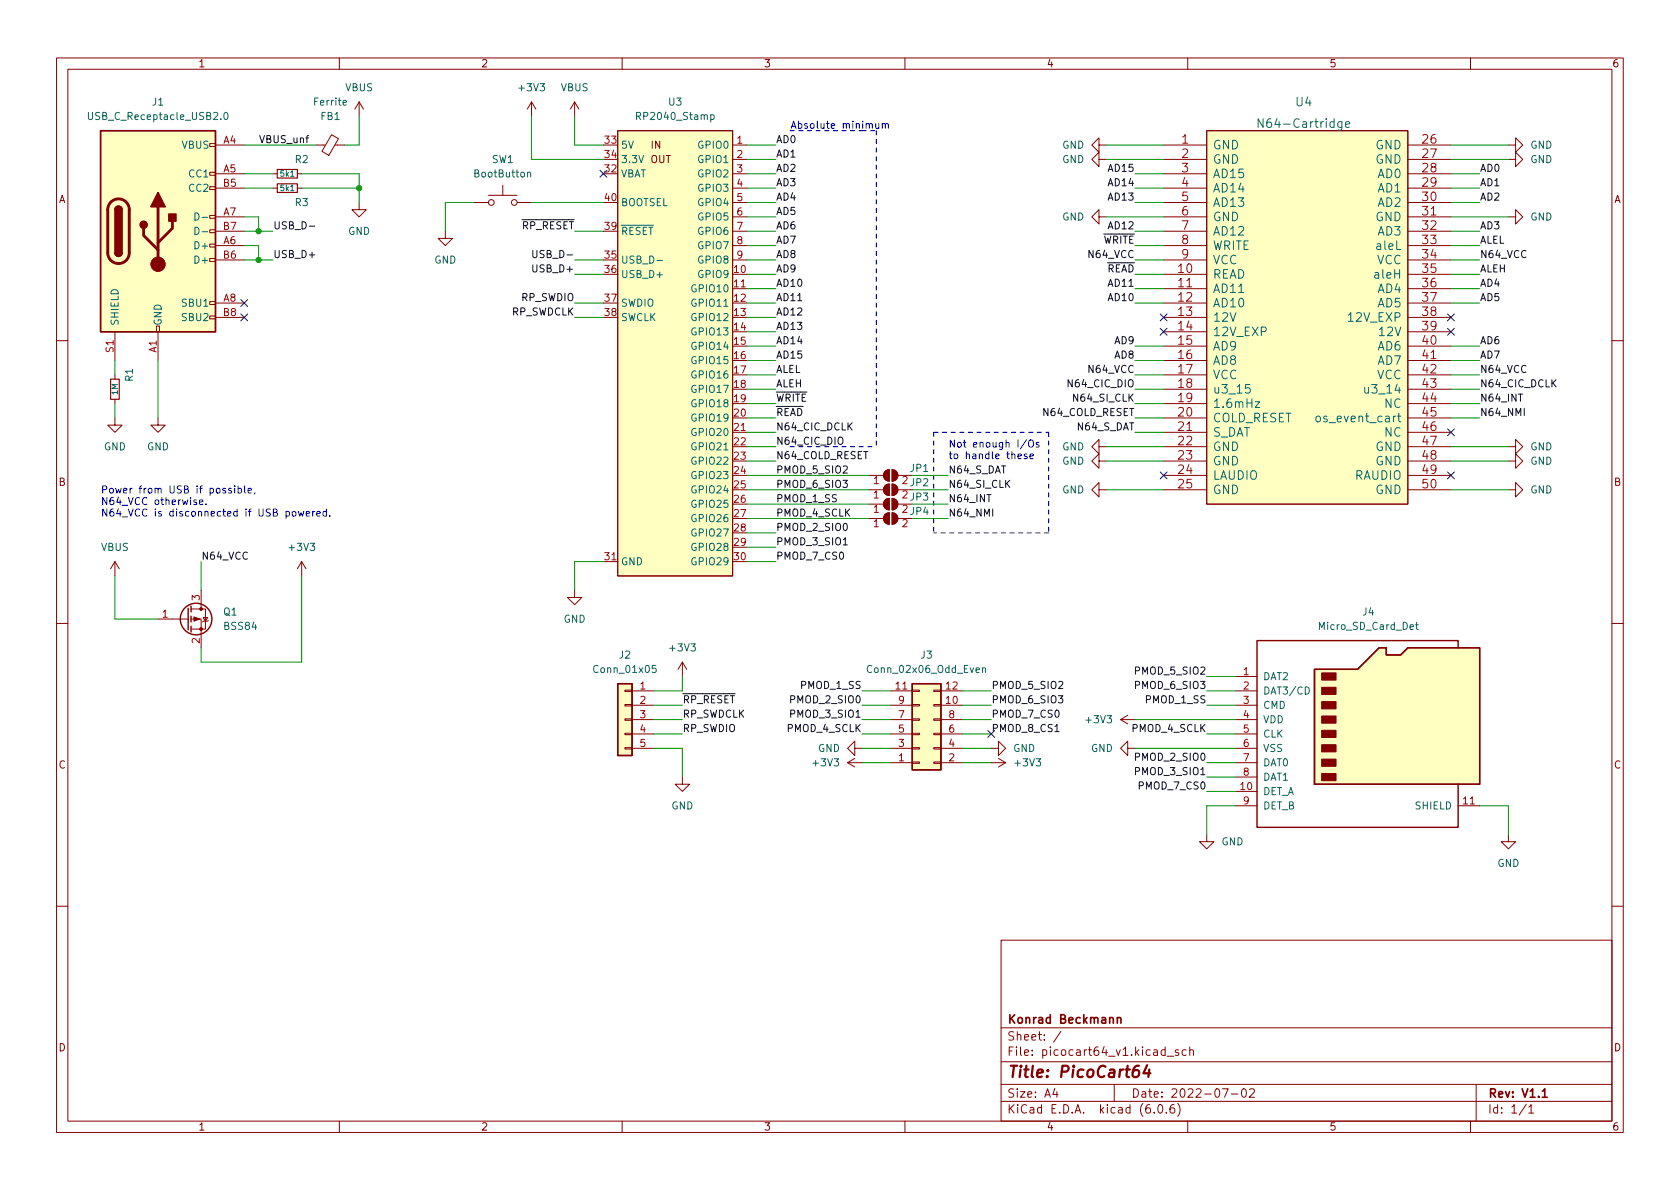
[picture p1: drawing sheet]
<svg xmlns="http://www.w3.org/2000/svg" width="297mm" height="210mm" viewBox="0 0 297 210" stroke-linecap="round" stroke-linejoin="round" font-family="sans-serif">
<g fill="none" stroke="#840000" stroke-width=".18">
<path d="M10 10.2h277v190.1h-277zM12 12.2h273v186.1h-273zM60 10.2v2M63.5 18l-.8 1.3M63.5 18v2.6M63.5 18l.8 1.3M94 18l-.8 1.3M94 18v2.6M94 18l.7 1.3M101.6 18l-.8 1.3M101.6 18v2.6M101.6 18l.8 1.3"/>
<path d="M110 10.2v2M160 10.2v2M210 10.2v2M260 10.2v2M37.1 38.1h1v.5h-1zM37.1 33h1v.5h-1zM37.1 30.5h1v.5h-1zM37.1 25.4h1v.5h-1zM38.1 25.6h5.1M38.1 30.7h5.1M38.1 33.3h5.1M38.1 38.3h5.1"/>
<path d="M48.3 30.7h.7M48.3 33.3h.7M52.6 30.7h.7M52.6 33.3h.7M55.9 25.6h1.6M58.6 23.8l1.2 .7-1.7 3-1.2-.7zM59.2 25.6h1.8M63.5 35.8v1.3h1.3l-1.3 1.2-1.3-1.2h1.3M83.8 35.8h2.6M86.4 34.5h5M88.9 32.8v1.7M91.4 35.8h2.6"/>
<path d="M109.2 23.1h20.3v78.7h-20.3zM129.5 25.6h2.6M129.5 28.2h2.6M129.5 30.7h2.6M129.5 33.3h2.6M129.5 35.8h2.6M129.5 38.3h2.6M194.3 28.2v-1.3l-1.3 1.3 1.3 1.3v-1.3h1.3M194.3 25.6v-1.2l-1.3 1.2 1.3 1.3v-1.3h1.3M194.3 38.3v-1.2l-1.3 1.2 1.3 1.3v-1.3h1.3M205.7 25.6h7.7M205.7 28.2h7.7"/>
<path d="M205.7 30.7h7.7M205.7 33.3h7.7M205.7 35.8h7.7M205.7 38.3h7.7M213.4 23.1h35.5v66h-35.5zM248.9 25.6h7.6M248.9 28.2h7.6M248.9 30.7h7.6M248.9 33.3h7.6M248.9 35.8h7.6M248.9 38.3h7.6M266.7 38.3h1.3v-1.2l1.2 1.2-1.2 1.3v-1.3"/>
<path d="M266.7 25.6h1.3v-1.2l1.2 1.2-1.2 1.3v-1.3M266.7 28.2h1.3v-1.3l1.2 1.3-1.2 1.3v-1.3M20.3 58.7v5M27.7 57.7h.5v1h-.5zM27.9 58.7v5M37.1 55.9h1v.5h-1zM37.1 53.3h1v.5h-1zM37.1 45.7h1v.5h-1zM37.1 43.2h1v.5h-1zM37.1 40.6h1v.5h-1zM38.1 40.9h5.1M38.1 43.4h5.1"/>
<path d="M38.1 46h5.1M38.1 53.6h5.1M38.1 56.1h5.1M78.7 40.9v1.3h1.3l-1.3 1.2-1.2-1.2h1.2M129.5 51h2.6M129.5 40.9h2.6M129.5 43.4h2.6M129.5 46h2.6M205.7 51h7.7M205.7 40.9h7.7M205.7 43.4h7.7M205.7 46h7.7"/>
<path d="M205.7 48.5h7.7M205.7 53.6h7.7M205.7 56.1h7.7M205.7 58.7h7.7M248.9 51h7.6M248.9 40.9h7.6M248.9 43.4h7.6M248.9 46h7.6M248.9 48.5h7.6M248.9 53.6h7.6M248.9 56.1h7.6M248.9 58.7h7.6"/>
<path d="M10 60.2h2M20.3 73.9v1.3h1.3l-1.3 1.2-1.3-1.2h1.3M20.3 66.3v.8M20.3 70.6v.8M27.9 73.9v1.3h1.3l-1.3 1.2-1.2-1.2h1.2M129.5 76.4h2.6M194.3 79v-1.3l-1.3 1.3 1.3 1.3v-1.3h1.3M205.7 76.4h7.7M205.7 61.2h7.7M205.7 63.7h7.7M205.7 66.3h7.7M205.7 68.8h7.7"/>
<path d="M205.7 71.4h7.7M205.7 73.9h7.7M205.7 79h7.7M248.9 76.4h7.6M248.9 61.2h7.6M248.9 63.7h7.6M248.9 66.3h7.6M248.9 68.8h7.6M248.9 71.4h7.6M248.9 73.9h7.6M248.9 79h7.6M266.7 79h1.3v-1.3l1.2 1.3-1.2 1.3v-1.3"/>
<path d="M285 60.2h2M20.3 99.3v2.5M20.3 99.3l-.7 1.3M20.3 99.3l.8 1.3M53.3 99.3l-.7 1.3M53.3 99.3v2.5M53.3 99.3l.8 1.3M106.7 99.3h2.5M153.7 84.1h2.5M153.7 91.7h2.5M153.7 86.6h2.5M153.7 89.1h2.5"/>
<path d="M156.5 83.4l.7-.3v2a1.02 1.02 0 0 1-.9-.6 1.02 1.02 0 0 1 .2-1.1zM156.5 91l.7-.3v2a1.02 1.02 0 0 1-.9-.6 1.02 1.02 0 0 1 .2-1.1zM156.5 85.9l.7-.3v2a1.02 1.02 0 0 1-.9-.6 1.02 1.02 0 0 1 .2-1.1zM156.5 88.4l.7-.3v2.1a1.02 1.02 0 0 1-.9-.7 1.02 1.02 0 0 1 .2-1.1zM157.7 83.1v2M157.7 85.6v2M157.7 88.1v2.1M157.7 90.7v2M157.7 83.1a1.02 1.02 0 0 1 1 1 1.02 1.02 0 0 1-1 1M157.7 90.7a1.02 1.02 0 0 1 1 1 1.02 1.02 0 0 1-1 1M157.7 85.6a1.02 1.02 0 0 1 1 1 1.02 1.02 0 0 1-1 1M157.7 88.1a1.02 1.02 0 0 1 1 1 1.02 1.02 0 0 1-1 1.1"/>
<path d="M158.7 84.1h2.6M158.7 91.7h2.6M158.7 86.6h2.6M158.7 89.1h2.6M194.3 86.6v-1.3l-1.3 1.3 1.3 1.3v-1.3h1.3M194.3 81.5v-1.2l-1.3 1.2 1.3 1.3v-1.3h1.3M205.7 84.1h7.7M205.7 86.6h7.7M205.7 81.5h7.7M248.9 84.1h7.6M248.9 86.6h7.6M248.9 81.5h7.6"/>
<path d="M266.7 86.6h1.3v-1.3l1.2 1.3-1.2 1.3v-1.3M266.7 81.5h1.3v-1.2l1.2 1.2-1.2 1.3v-1.3M10 110.2h2M27.9 109.5h5.4M33.8 109.5h1.8v5M33.8 107.7h2.5v3.5h-2.5M35.6 104.4v3.3M35.9 109.2h.8l-.4 .6zM36.8 109.7l-.1 .1h-.8l-.1 .2M101.6 104.4v1.3h1.3l-1.3 1.2-1.3-1.2h1.3M120.6 117.1l-.7 1.3M120.6 117.1v2.5"/>
<path d="M120.6 117.1l.8 1.3M218.4 119.6h3.8M285 110.2h2M110.5 132.2h1.3v.3h-1.3zM110.5 129.7h1.3v.2h-1.3zM110.5 127.1h1.3v.3h-1.3zM110.5 124.6h1.3v.2h-1.3zM110.5 122h1.3v.3h-1.3zM111.8 124.7h3.8M111.8 122.2h3.8M111.8 132.3h3.8M111.8 129.8h3.8"/>
<path d="M111.8 127.2h3.8M120.6 137.4v1.3h1.3l-1.3 1.2-1.2-1.2h1.2M149.9 134.9h2.5M149.9 134.9l1.2 .7M151.1 132.3v-1.2l-1.2 1.2 1.2 1.3v-1.3h1.3M151.1 134.1l-1.2 .8M157.5 134.9h3.8M157.5 124.7h3.8M157.5 122.2h3.8M157.5 132.3h3.8M157.5 129.8h3.8M157.5 127.2h3.8"/>
<path d="M161.3 122h1.3v.3h-1.3zM161.3 124.6h1.3v.2h-1.3zM161.3 127.1h1.3v.3h-1.3zM161.3 129.7h1.3v.2h-1.3zM161.3 132.2h1.3v.3h-1.3zM161.3 134.7h1.3v.3h-1.3zM165.1 122h1.3v.3h-1.3zM165.1 124.6h1.3v.2h-1.3zM165.1 127.1h1.3v.3h-1.3zM165.1 129.7h1.3v.2h-1.3zM165.1 132.2h1.3v.3h-1.3zM165.1 134.7h1.3v.3h-1.3z"/>
<path d="M166.4 134.9h3.8M166.4 124.7h3.8M166.4 122.2h3.8M166.4 132.3h3.8M166.4 129.8h3.8M166.4 127.2h3.8M175.3 132.3h1.2v-1.2l1.3 1.2-1.3 1.3v-1.3M175.3 134.9h2.5M176.5 134.1l1.3 .8M177.8 134.9l-1.3 .7M198.1 127.2h2.6M198.1 127.2l1.3 .8"/>
<path d="M199.4 132.3v-1.2l-1.3 1.2 1.3 1.3v-1.3h1.3M199.4 126.5l-1.3 .7M218.4 134.9h3.8M218.4 124.7h3.8M218.4 122.2h3.8M218.4 132.3h3.8M218.4 129.8h3.8M218.4 127.2h3.8M218.4 139.9h3.8M218.4 137.4h3.8M213.4 147.6v1.2h1.2l-1.2 1.3-1.3-1.3h1.3M218.4 142.5h3.8"/>
<path d="M257.8 142.5h3.8M266.7 147.6v1.2h1.3l-1.3 1.3-1.3-1.3h1.3M10 160.2h2M177 166.3h108v32h-108zM285 160.2h2M60 198.3v2M110 198.3v2M160 198.3v2M177 194.8h108M177 191.8h108M177 187.8h108M177 181.8h108"/>
<path d="M186.5 192.5l-.4 1h1M186.9 193v1M187.6 182.4l-1.3 1.9M197 191.8v3M204.1 196.7v.1M204.9 195.4l.2-.1a.81 .81 0 0 1 .6 .7 .81 .81 0 0 1-.3 .8h-.2a.81 .81 0 0 1-.6-.6 .81 .81 0 0 1 .3-.8zM206 185.7l-.4-.1-.3 .3v.4l.1 .3h.6M206 185.1v1.5M206.2 196.7v.1M206.4 186.8h1.1M207.6 195.3a.59 .59 0 0 0-.7 .7v.5l.1 .3h.4l.2-.1 .1-.5-.1-.2-.5-.1-.2 .3M208.2 195.1a1.72 1.72 0 0 1 0 2.3"/>
<path d="M208.4 185.7l-.4-.1-.2 .2 .1 .3 .5 .1v.4h-.6M209.7 185.7l-.4-.1-.3 .3v.4l.1 .3h.6M210 198.3v2M210.4 185.8l.2-.2 .3 .1 .1 .9M210.4 185.1v1.5M216.1 192.5h1l-.6 1.5M217.7 193.5h1.2M219.7 192.6l.2-.1a.81 .81 0 0 1 .5 .7 .81 .81 0 0 1-.3 .8h-.1a.81 .81 0 0 1-.6-.6 .81 .81 0 0 1 .3-.8zM220.9 192.7l.6-.2 .2 .2 .1 .3-.9 1h.9M260 198.3v2M261 191.8v6.5M269.9 195.3l-1.3 1.9"/>
<path d="M270.3 195.8l.4-.5v1.5M270.3 196.8h.9"/>
<circle cx="86.9" cy="35.8" r=".51"/>
<circle cx="90.9" cy="35.8" r=".51"/>
</g>
<path d="M197.6 179.9v1M197.6 180.1l.2-.2 .3 .1 .1 .9M272.7 193l.4-.5v1.5M272.7 194h.9" fill="none" stroke="#840000" stroke-width=".3"/>
<path d="M201.4 188.5a.91 .91 0 0 0-1.1 .8l-.1 .8 .2 .3a.66 .66 0 0 0 1-.3v-.5l-.1-.3a.66 .66 0 0 0-1 .3M202.8 188.4l-.6 1.4h1.2M203.2 189.1l-.2 1.4" fill="none" stroke="#840000" stroke-width=".4"/>
<g fill="#840000" stroke="#840000" stroke-width=".18">
<path d="M156.5 83.4l.7-.3v2a1.02 1.02 0 0 1-.9-.6 1.02 1.02 0 0 1 .2-1.1z"/>
<path d="M157.7 83.1a1.02 1.02 0 0 1 1 1 1.02 1.02 0 0 1-1 1z"/>
<path d="M156.5 91l.7-.3v2a1.02 1.02 0 0 1-.9-.6 1.02 1.02 0 0 1 .2-1.1z"/>
<path d="M157.7 90.7a1.02 1.02 0 0 1 1 1 1.02 1.02 0 0 1-1 1z"/>
<path d="M156.5 85.9l.7-.3v2a1.02 1.02 0 0 1-.9-.6 1.02 1.02 0 0 1 .2-1.1z"/>
<path d="M157.7 85.6a1.02 1.02 0 0 1 1 1 1.02 1.02 0 0 1-1 1z"/>
<path d="M156.5 88.4l.7-.3v2.1a1.02 1.02 0 0 1-.9-.7 1.02 1.02 0 0 1 .2-1.1z"/>
<path d="M157.7 88.1a1.02 1.02 0 0 1 1 1 1.02 1.02 0 0 1-1 1.1z"/>
<path d="M233.7 136.8h2.5v1.2h-2.5z"/>
<path d="M233.7 134.2h2.5v1.3h-2.5z"/>
<path d="M233.7 131.7h2.5v1.3h-2.5z"/>
<path d="M233.7 129.2h2.5v1.2h-2.5z"/>
<path d="M233.7 126.6h2.5v1.3h-2.5z"/>
<path d="M233.7 124.1h2.5v1.2h-2.5z"/>
<path d="M233.7 121.5h2.5v1.3h-2.5z"/>
<path d="M233.7 119h2.5v1.3h-2.5z"/>
<path d="M34.3 109.1l1 .4-1 .3z"/>
<circle cx="27.9" cy="46.7" r="1.27"/>
<circle cx="35.6" cy="111.2" r=".25"/>
<circle cx="35.6" cy="107.7" r=".25"/>
</g>
<g fill="#ffffc2" stroke="#ffffc2" stroke-width=".18">
<path d="M109.2 23.1h20.3v78.7h-20.3z"/>
<path d="M161.3 120.9h5.1v15.2h-5.1z"/>
<path d="M213.4 23.1h35.5v66h-35.5z"/>
<path d="M109.2 120.9h2.6v12.7h-2.6z"/>
<path d="M17.8 23.1h20.3v35.6h-20.3z"/>
<path d="M232.4 118.4h7.6l3.8-3.9h1.3v1.3h2.5l1.3-1.3h12.7v24.2h-29.2z"/>
</g>
<g fill="none" stroke="#006464" stroke-width=".18">
<path d="M15.6 19.9v1l.3 .2h.2l.3-.2v-1M39.7 20l.2-.1a.68 .68 0 0 1 .4 .6 .68 .68 0 0 1-.4 .6l-.2-.1-.1-.3zM34.5 37.7a.64 .64 0 0 1 .7 .6 .64 .64 0 0 1-.7 .6zM35.7 38.4h1M93.3 30.6l.2-.1h.3v.8M125.7 20.4l.3-.1 .3 .2-.1 .6h-.5M223.3 21v1.5l-.9-1.5v1.5M237.9 22l.7-.1v-.3l-.5-.1-.2 .2 .1 .8h.6M34.5 40.2a.64 .64 0 0 1 .7 .6 .64 .64 0 0 1-.7 .7zM35.7 41h1M116.2 46.1h.9M221 68h-.7l-.1 .7 .2-.1h.5l.2 .3-.1 .5-.2 .1-.6-.1"/>
<path d="M221.9 71h.8l-.8 1.1h.8M232.7 73.7l.3-.1 .4 .1 .1 .6-.2 .2-.3 .1-.3-.1zM247.1 73.6h.6M247.3 73.1v1.3l.4 .2M116 117.7h-.6l-.1 .6 .2-.2 .4 .1 .1 .2v.4l-.2 .1-.5-.1M173.7 118.2l.2-.1h.3l.1 .8M173.7 118.1v.8M250.3 110.5h.5M250.5 110v1.1l.3 .2M230.8 121.5a.64 .64 0 0 1 .7 .6 .64 .64 0 0 1-.7 .6z"/>
</g>
<g fill="none" stroke="#840000" stroke-width=".25">
<path d="M17.8 23.1h20.3v35.6h-20.3zM20.3 37.1a.64 .64 0 0 1 .7-.7 .64 .64 0 0 1 .6 .7M20.3 44.7a.64 .64 0 0 0 .7 .6 .64 .64 0 0 0 .6-.6M33.3 107.6v3.8M33.8 107.2v1M33.8 109v1M33.8 110.7v1.1M232.4 118.4h7.6l3.8-3.9h1.3v1.3h2.5l1.3-1.3h12.7v24.2h-29.2zM257.8 114.5v-1.2h-35.6v33h35.6v-7.6M109.2 120.9h2.6v12.7h-2.6zM161.3 120.9h5.1v15.2h-5.1z"/>
<circle cx="34.7" cy="109.5" r="2.79"/>
</g>
<path d="M49 32.5h3.6v1.5h-3.6zM49 30h3.6v1.5h-3.6zM19.6 67.1h1.5v3.5h-1.5z" fill="none" stroke="#840000" stroke-width=".2"/>
<path d="M19.6 35.7a1.91 1.91 0 0 1 2.1-.4 1.91 1.91 0 0 1 1.2 1.8v7.6a1.91 1.91 0 0 1-1.9 1.9 1.91 1.91 0 0 1-2-1.9l.1-7.8 .1-.6zM27.9 36.6v10.1M30.5 39.1v1.3l-2.6 2.5M25.4 40.4v1.3l2.5 2.5" fill="none" stroke="#840000" stroke-width=".51"/>
<g fill="#840000" stroke="#840000" stroke-width=".25">
<path d="M20.3 44.7h1.3a.64 .64 0 0 1-.6 .6 .64 .64 0 0 1-.7-.6z"/>
<path d="M20.3 37.1h1.3v7.6h-1.3z"/>
<path d="M20.5 36.6a.64 .64 0 0 1 .7-.1 .64 .64 0 0 1 .4 .6h-1.3z"/>
<path d="M27.9 34l1.3 2.6h-2.5z"/>
<path d="M29.8 37.8h1.3v1.3h-1.3z"/>
<circle cx="25.4" cy="39.7" r=".63"/>
</g>
<path d="M54.7 40h1M94.2 44.3v1l.2 .3h.3l.2-.3v-1M149.1 96.4h.7M186.5 129.4h.8" fill="none" stroke="#0f0f0f" stroke-width=".18"/>
<g fill="none" stroke="#0000c2" stroke-width=".18">
<path d="M154.8 21.9l.1 .7 .3 .1 .2-.1M155.4 21.9v.8M156 22l.2-.1h.3v.8M156 21.9v.8M156.5 22l.2-.1h.3l.1 .8M181.5 77.7l-1.1 1.7M182 77.9l.2-.1a.43 .43 0 0 1 .5 .4v.5a.42 .42 0 0 1-.4 .4 .42 .42 0 0 1-.4-.4v-.5zM183.7 78.3l-.3-.1-.2 .2 .1 .2 .4 .1v.3h-.5M34.7 88.4h-.3l-.2 .2 .1 .2 .4 .1v.3h-.5M35.3 88.8l.6-.1-.1-.3h-.3l-.2 .2v.6h.5M36.4 89.1v.1M40.9 86.4l-.3-.1-.2 .2 .1 .2 .4 .1v.3h-.5"/>
<path d="M41.5 85.9v.1M41.5 86.3v.9M42.1 86.4l.4-.1 .2 .3-.1 .5h-.5M42.1 85.9v1.3M43.3 85.9v1.1l.1 .2M43.9 86.8l.6-.2-.1-.2-.4-.1-.1 .2v.6h.5M45.1 87.1l-.2 .3M51.8 90.5l.3-.1 .2 .3v.3l-.2 .3-.3-.1-.1-.2zM52.8 90.4l.2 .9 .2-.6 .3 .6 .2-.9M54.1 90.9l.6-.2v-.2l-.4-.1-.2 .2 .1 .6h.5M55.3 90.4v.9M55.7 90.4l-.4 .3"/>
<path d="M56 90.9l.6-.2v-.2l-.4-.1-.2 .2 .1 .6h.5M57.7 90.5l-.4-.1-.2 .3 .1 .5h.5M57.7 90v1.3M58.3 91.2v.1M180 80.7l.6-.1-.1-.3h-.3l-.2 .2 .1 .6h.4M181.6 80.3h-.3l-.2 .2v.1l.5 .2v.3h-.5M182.1 80.7l.6-.1v-.3h-.4l-.2 .2 .1 .6h.5"/>
</g>
<path d="M139.7 23.1h12.7M152.4 23.1h2.5M154.9 23.1v55.9M139.7 79h15.2M165.1 76.4v17.8M165.1 76.4h20.3M185.4 76.4v17.8M185.4 94.2h-20.3" fill="none" stroke="#0000c2" stroke-width=".18" stroke-dasharray=".8 .8"/>
<g fill="none" stroke="#009600" stroke-width=".18">
<path d="M43.2 38.3h2.5v2.6M43.2 33.3h5.1M43.2 25.6h12.7M43.2 30.7h5.1M53.3 33.3h10.2M53.3 30.7h10.2v5.1M63.5 20.6v5h-2.5M83.8 35.8h-5.1v5.1M94 35.8h12.7M94 20.6v7.6h12.7M101.6 20.6v5h5.1M132.1 38.3h5.1"/>
<path d="M132.1 33.3h5.1M132.1 35.8h5.1M132.1 25.6h5.1M132.1 28.2h5.1M132.1 30.7h5.1M195.6 38.3h10.1M195.6 25.6h10.1M195.6 28.2h10.1M200.7 33.3h5M200.7 35.8h5M200.7 30.7h5M256.5 38.3h10.2"/>
<path d="M256.5 33.3h5.1M256.5 35.8h5.1M256.5 25.6h10.2M256.5 28.2h10.2M256.5 30.7h5.1M43.2 40.9h5.1M43.2 46h5.1M43.2 43.4h2.5v2.6M101.6 40.9h5.1M101.6 46h5.1M101.6 48.5h5.1M101.6 53.6h5.1"/>
<path d="M101.6 56.1h5.1M132.1 40.9h5.1M132.1 46h5.1M132.1 48.5h5.1M132.1 51h5.1M132.1 53.6h5.1M132.1 43.4h5.1M132.1 56.1h5.1M132.1 58.7h5.1M200.7 40.9h5M200.7 46h5M200.7 48.5h5"/>
<path d="M200.7 51h5M200.7 53.6h5M200.7 43.4h5M256.5 40.9h5.1M256.5 46h5.1M256.5 48.5h5.1M256.5 51h5.1M256.5 53.6h5.1M256.5 43.4h5.1M20.3 63.7v2.6M20.3 71.4v2.5M27.9 63.7v10.2"/>
<path d="M132.1 68.8h5.1M132.1 61.2h5.1M132.1 66.3h5.1M132.1 63.7h5.1M132.1 73.9h5.1M132.1 71.4h5.1M132.1 76.4h5.1M132.1 79h5.1M195.6 79h10.1M200.7 68.8h5M200.7 61.2h5M200.7 66.3h5"/>
<path d="M200.7 63.7h5M200.7 73.9h5M200.7 71.4h5M200.7 76.4h5M256.5 68.8h5.1M256.5 61.2h5.1M256.5 66.3h5.1M256.5 63.7h5.1M256.5 73.9h5.1M256.5 71.4h5.1M256.5 79h10.2M35.6 99.3v5.1"/>
<path d="M106.7 99.3h-5.1v5.1M132.1 89.1h21.6M132.1 86.6h21.6M132.1 81.5h5.1M132.1 84.1h21.6M132.1 94.2h5.1M132.1 96.8h5.1M132.1 99.3h5.1M132.1 91.7h21.6M161.3 89.1h6.3M161.3 86.6h6.3M161.3 84.1h6.3"/>
<path d="M161.3 91.7h6.3M195.6 86.6h10.1M195.6 81.5h10.1M256.5 86.6h10.2M256.5 81.5h10.2M20.3 101.8v7.7h7.6M53.3 101.8v15.3h-17.7v-2.6M120.6 119.6v2.6h-5M213.4 119.6h5M115.6 124.7h5M115.6 127.2h5M115.6 129.8h5"/>
<path d="M115.6 132.3h5v5.1M152.4 124.7h5.1M152.4 127.2h5.1M152.4 129.8h5.1M152.4 134.9h5.1M152.4 122.2h5.1M152.4 132.3h5.1M170.2 124.7h5.1M170.2 127.2h5.1M170.2 129.8h5.1M170.2 134.9h5.1M170.2 122.2h5.1"/>
<path d="M170.2 132.3h5.1M200.7 127.2h17.7M200.7 132.3h17.7M213.4 124.7h5M213.4 129.8h5M213.4 134.9h5M213.4 122.2h5M213.4 137.4h5M213.4 139.9h5M218.4 142.5h-5v5.1M261.6 142.5h5.1v5.1"/>
</g>
<g fill="none" stroke="#000084" stroke-width=".18">
<path d="M106.1 30.1l1.2 1.2M107.3 30.1l-1.2 1.2M42.6 53l1.2 1.2M42.6 55.5l1.2 1.2M43.8 53l-1.2 1.2M43.8 55.5l-1.2 1.2M205.1 55.5l1.2 1.2M205.1 58.1l1.2 1.2M206.3 55.5l-1.2 1.2M206.3 58.1l-1.2 1.2M255.9 58.1l1.2 1.2M255.9 55.5l1.2 1.2"/>
<path d="M257.1 58.1l-1.2 1.2M257.1 55.5l-1.2 1.2M255.9 75.8l1.2 1.3M257.1 75.8l-1.2 1.3M205.1 83.5l1.2 1.2M206.3 83.5l-1.2 1.2M255.9 83.5l1.2 1.2M257.1 83.5l-1.2 1.2M174.7 129.2l1.2 1.2M175.9 129.2l-1.2 1.2"/>
</g>
<g fill="#009600" stroke="#009600" stroke-width=".18">
<circle cx="63.5" cy="33.3" r=".46"/>
<circle cx="45.7" cy="46" r=".46"/>
<circle cx="45.7" cy="40.9" r=".46"/>
</g>
<text font-size="2.8" fill="#840000" x="178" y="190.6">Title: PicoCart64</text>
<g font-size="2.1" fill="#006464">
<text x="223.5" y="22.6">N64-Cartridge</text>
<text x="229.1" y="18.8">U4</text>
<text x="214.4" y="26.4">GND</text>
<text x="214.4" y="29">GND</text>
<text x="243.2" y="26.4">GND</text>
<text x="243.2" y="29">GND</text>
<text x="214.4" y="31.5">AD15</text>
<text x="214.4" y="34">AD14</text>
<text x="243.7" y="31.5">AD0</text>
<text x="243.7" y="34">AD1</text>
<text x="214.4" y="36.6">AD13</text>
<text x="214.4" y="39.1">GND</text>
<text x="214.4" y="41.7">AD12</text>
<text x="243.2" y="39.1">GND</text>
<text x="243.7" y="36.6">AD2</text>
<text x="243.7" y="41.7">AD3</text>
<text x="214.4" y="44.2">WRITE</text>
<text x="214.4" y="46.7">VCC</text>
<text x="243.4" y="46.7">VCC</text>
<text x="243.7" y="44.2">aleL</text>
<text x="214.4" y="49.3">READ</text>
<text x="214.4" y="51.8">AD11</text>
<text x="243.4" y="49.3">aleH</text>
<text x="243.7" y="51.8">AD4</text>
<text x="214.4" y="54.4">AD10</text>
<text x="214.4" y="56.9">12V</text>
<text x="214.4" y="59.4">12V_EXP</text>
<text x="238.7" y="56.9">12V_EXP</text>
<text x="243.7" y="54.4">AD5</text>
<text x="244.1" y="59.4">12V</text>
<text x="214.4" y="62">AD9</text>
<text x="214.4" y="64.5">AD8</text>
<text x="243.7" y="62">AD6</text>
<text x="243.7" y="64.5">AD7</text>
<text x="214.4" y="67.1">VCC</text>
<text x="214.4" y="69.6">u3_15</text>
<text x="241.9" y="69.6">u3_14</text>
<text x="243.4" y="67.1">VCC</text>
<text x="214.4" y="72.1">1.6mHz</text>
<text x="214.4" y="74.7">COLD_RESET</text>
<text x="214.4" y="77.2">S_DAT</text>
<text x="233.6" y="74.7">os_event_cart</text>
<text x="244.8" y="72.1">NC</text>
<text x="244.8" y="77.2">NC</text>
<text x="214.4" y="79.8">GND</text>
<text x="214.4" y="82.3">GND</text>
<text x="243.2" y="79.8">GND</text>
<text x="243.2" y="82.3">GND</text>
<text x="214.4" y="84.8">LAUDIO</text>
<text x="214.4" y="87.4">GND</text>
<text x="239.5" y="84.8">RAUDIO</text>
<text x="243.2" y="87.4">GND</text>
</g>
<g font-size="2.1" fill="#a90000">
<text x="209" y="25.4">1</text>
<text x="209" y="27.9">2</text>
<text x="251.5" y="25.4">26</text>
<text x="251.5" y="27.9">27</text>
<text x="209" y="30.5">3</text>
<text x="209" y="33">4</text>
<text x="209" y="35.6">5</text>
<text x="251.5" y="30.5">28</text>
<text x="251.5" y="33">29</text>
<text x="251.5" y="35.6">30</text>
<text x="209" y="38.1">6</text>
<text x="209" y="40.6">7</text>
<text x="251.5" y="38.1">31</text>
<text x="251.5" y="40.6">32</text>
<text x="209" y="43.2">8</text>
<text x="209" y="45.7">9</text>
<text x="251.5" y="43.2">33</text>
<text x="251.5" y="45.7">34</text>
<text x="208.4" y="48.3">10</text>
<text x="208.4" y="50.8">11</text>
<text x="208.4" y="53.3">12</text>
<text x="251.5" y="48.3">35</text>
<text x="251.5" y="50.8">36</text>
<text x="251.5" y="53.3">37</text>
<text x="208.4" y="55.9">13</text>
<text x="208.4" y="58.4">14</text>
<text x="251.5" y="55.9">38</text>
<text x="251.5" y="58.4">39</text>
<text x="208.4" y="61">15</text>
<text x="208.4" y="63.5">16</text>
<text x="251.5" y="61">40</text>
<text x="251.5" y="63.5">41</text>
<text x="208.4" y="66">17</text>
<text x="208.4" y="68.6">18</text>
<text x="208.4" y="71.1">19</text>
<text x="251.5" y="66">42</text>
<text x="251.5" y="68.6">43</text>
<text x="251.5" y="71.1">44</text>
<text x="208.4" y="73.7">20</text>
<text x="208.4" y="76.2">21</text>
<text x="251.5" y="73.7">45</text>
<text x="251.5" y="76.2">46</text>
<text x="208.4" y="78.7">22</text>
<text x="208.4" y="81.3">23</text>
<text x="208.4" y="83.8">24</text>
<text x="251.5" y="78.7">47</text>
<text x="251.5" y="81.3">48</text>
<text x="251.5" y="83.8">49</text>
<text x="208.4" y="86.4">25</text>
<text x="251.5" y="86.4">50</text>
</g>
<g font-size="2.1" fill="#840000">
<text x="178" y="184">Sheet: /</text>
<text x="178" y="181">Konrad Beckmann</text>
<text x="178" y="186.7">File: picocart64_v1.kicad_sch</text>
<text x="178" y="196.9">KiCad E.D.A. kicad (6.0.6)</text>
<text x="178" y="194.1">Size: A4</text>
<text x="200" y="194.1">Date: 2022-07-02</text>
<text x="263" y="194.1">Rev: V1.1</text>
<text x="263" y="196.9">Id: 1/1</text>
</g>
<g font-size="1.8" fill="#840000">
<text x="35" y="11.9">1</text>
<text x="85" y="11.9">2</text>
<text x="135" y="11.9">3</text>
<text x="185" y="11.9">4</text>
<text x="235" y="11.9">5</text>
<text x="285" y="11.9">6</text>
<text x="115" y="28.8">OUT</text>
<text x="115.1" y="26.3">IN</text>
<text x="10.3" y="35.9">A</text>
<text x="285.3" y="35.9">A</text>
<text x="10.3" y="85.9">B</text>
<text x="285.3" y="85.9">B</text>
<text x="10.3" y="135.9">C</text>
<text x="285.3" y="135.9">C</text>
<text x="10.3" y="185.9">D</text>
<text x="285.3" y="185.9">D</text>
<text x="35" y="199.9">1</text>
<text x="85" y="199.9">2</text>
<text x="135" y="199.9">3</text>
<text x="185" y="199.9">4</text>
<text x="235" y="199.9">5</text>
<text x="285" y="199.9">6</text>
</g>
<g font-size="1.8" fill="#006464">
<text x="61" y="16.1">VBUS</text>
<text x="91.9" y="16.1">+3V3</text>
<text x="99.1" y="16.1">VBUS</text>
<text x="16.2" y="21.2">USB_C_Receptacle_USB2.0</text>
<text x="27" y="18.7">J1</text>
<text x="55.7" y="18.7">Ferrite</text>
<text x="56.7" y="21.2">FB1</text>
<text x="113" y="21.2">RP2040_Stamp</text>
<text x="118.2" y="18.7">U3</text>
<text x="32.2" y="26.3">VBUS</text>
<text x="52.2" y="28.8">R2</text>
<text x="87" y="28.8">SW1</text>
<text x="109.7" y="26.3">5V</text>
<text x="109.7" y="28.8">3.3V</text>
<text x="123.6" y="26.3">GPIO0</text>
<text x="123.6" y="28.8">GPIO1</text>
<text x="187.8" y="28.8">GND</text>
<text x="187.8" y="26.3">GND</text>
<text x="270.6" y="26.3">GND</text>
<text x="270.6" y="28.8">GND</text>
<text x="33.5" y="31.4">CC1</text>
<text x="33.5" y="33.9">CC2</text>
<text x="84" y="31.4">BootButton</text>
<text x="109.7" y="31.4">VBAT</text>
<text x="123.6" y="31.4">GPIO2</text>
<text x="123.6" y="33.9">GPIO3</text>
<text x="52.2" y="36.4">R3</text>
<text x="61.5" y="41.5">GND</text>
<text x="109.7" y="41.5">~{RESET}</text>
<text x="109.7" y="36.4">BOOTSEL</text>
<text x="123.6" y="36.4">GPIO4</text>
<text x="123.6" y="39">GPIO5</text>
<text x="123.6" y="41.5">GPIO6</text>
<text x="187.8" y="39">GND</text>
<text x="270.6" y="39">GND</text>
<text x="34.8" y="44.1">D+</text>
<text x="34.8" y="46.6">D+</text>
<text x="76.8" y="46.6">GND</text>
<text x="109.7" y="46.6">USB_D-</text>
<text x="123.6" y="44.1">GPIO7</text>
<text x="123.6" y="46.6">GPIO8</text>
<text x="109.7" y="49.1">USB_D+</text>
<text x="122.6" y="51.7">GPIO10</text>
<text x="123.6" y="49.1">GPIO9</text>
<text x="21" y="57.7" transform="rotate(-90 21 57.7)">SHIELD</text>
<text x="28.6" y="57.7" transform="rotate(-90 28.6 57.7)">GND</text>
<text x="32.4" y="54.2">SBU1</text>
<text x="32.4" y="56.8">SBU2</text>
<text x="109.7" y="54.2">SWDIO</text>
<text x="109.7" y="56.8">SWCLK</text>
<text x="122.6" y="54.2">GPIO11</text>
<text x="122.6" y="56.8">GPIO12</text>
<text x="122.6" y="59.3">GPIO13</text>
<text x="122.6" y="61.8">GPIO14</text>
<text x="122.6" y="64.4">GPIO15</text>
<text x="23.5" y="67.4" transform="rotate(-90 23.5 67.4)">R1</text>
<text x="122.6" y="66.9">GPIO16</text>
<text x="122.6" y="69.5">GPIO17</text>
<text x="122.6" y="72">GPIO18</text>
<text x="122.6" y="74.5">GPIO19</text>
<text x="122.6" y="77.1">GPIO20</text>
<text x="18.4" y="79.6">GND</text>
<text x="26" y="79.6">GND</text>
<text x="122.6" y="79.6">GPIO21</text>
<text x="122.6" y="82.2">GPIO22</text>
<text x="161" y="83.4">JP1</text>
<text x="187.8" y="79.6">GND</text>
<text x="187.8" y="82.2">GND</text>
<text x="270.6" y="79.6">GND</text>
<text x="270.6" y="82.2">GND</text>
<text x="122.6" y="84.7">GPIO23</text>
<text x="122.6" y="87.2">GPIO24</text>
<text x="122.6" y="89.8">GPIO25</text>
<text x="159.5" y="85.6">2 JP2</text>
<text x="159.5" y="88.1">2 JP3</text>
<text x="187.8" y="87.2">GND</text>
<text x="270.6" y="87.2">GND</text>
<text x="122.6" y="92.3">GPIO26</text>
<text x="122.6" y="94.9">GPIO27</text>
<text x="17.9" y="97.4">VBUS</text>
<text x="51.3" y="97.4">+3V3</text>
<text x="109.7" y="99.9">GND</text>
<text x="122.6" y="97.4">GPIO28</text>
<text x="122.6" y="99.9">GPIO29</text>
<text x="39.5" y="108.8">Q1</text>
<text x="39.7" y="111.4">BSS84</text>
<text x="99.6" y="110.1">GND</text>
<text x="233.4" y="111.4">Micro_SD_Card_Det</text>
<text x="241" y="108.8">J4</text>
<text x="105.3" y="119">Conn_01x05</text>
<text x="109.5" y="116.5">J2</text>
<text x="118.6" y="115.2">+3V3</text>
<text x="153.8" y="119">Conn_02x06_Odd_Even</text>
<text x="162.8" y="116.5">J3</text>
<text x="223.3" y="120.3">DAT2</text>
<text x="223.3" y="122.8">DAT3/CD</text>
<text x="223.3" y="125.3">CMD</text>
<text x="192.1" y="127.9">+3V3</text>
<text x="223.3" y="127.9">VDD</text>
<text x="223.3" y="130.4">CLK</text>
<text x="143.9" y="135.5">+3V3</text>
<text x="144.6" y="133">GND</text>
<text x="179.1" y="133">GND</text>
<text x="179.6" y="135.5">+3V3</text>
<text x="192.9" y="133">GND</text>
<text x="223.3" y="133">VSS</text>
<text x="223.3" y="135.5">DAT0</text>
<text x="118.7" y="143.1">GND</text>
<text x="223.3" y="140.6">DET_A</text>
<text x="223.3" y="138">DAT1</text>
<text x="223.3" y="143.1">DET_B</text>
<text x="250.3" y="143.1">SHIELD</text>
<text x="215.9" y="149.5">GND</text>
<text x="264.7" y="153.3">GND</text>
</g>
<g font-size="1.8" fill="#0000c2">
<text x="139.7" y="22.8">Absolute minimum</text>
<text x="167.6" y="79.1">Not enough I/Os</text>
<text x="167.6" y="81.2">to handle these</text>
<text x="17.8" y="87.2">Power from USB if possible,</text>
<text x="17.8" y="89.3">N64_VCC otherwise.</text>
<text x="17.8" y="91.3">N64_VCC is disconnected if USB powered.</text>
</g>
<g font-size="1.8" fill="#a90000">
<text x="39.5" y="25.4">A4</text>
<text x="107" y="25.4">33</text>
<text x="107" y="27.9">34</text>
<text x="130.3" y="25.4">1</text>
<text x="130.3" y="27.9">2</text>
<text x="39.5" y="30.5">A5</text>
<text x="39.5" y="33">B5</text>
<text x="107" y="30.5">32</text>
<text x="107" y="35.6">40</text>
<text x="130.3" y="30.5">3</text>
<text x="130.3" y="33">4</text>
<text x="130.3" y="35.6">5</text>
<text x="39.5" y="38.1">A7</text>
<text x="39.5" y="40.6">B7</text>
<text x="107" y="40.6">39</text>
<text x="130.3" y="38.1">6</text>
<text x="130.3" y="40.6">7</text>
<text x="39.5" y="43.2">A6</text>
<text x="39.5" y="45.7">B6</text>
<text x="107" y="45.7">35</text>
<text x="130.3" y="43.2">8</text>
<text x="130.3" y="45.7">9</text>
<text x="39.5" y="53.3">A8</text>
<text x="107" y="48.3">36</text>
<text x="107" y="53.3">37</text>
<text x="129.8" y="48.3">10</text>
<text x="129.8" y="50.8">11</text>
<text x="129.8" y="53.3">12</text>
<text x="39.5" y="55.9">B8</text>
<text x="107" y="55.9">38</text>
<text x="129.8" y="55.9">13</text>
<text x="129.8" y="58.4">14</text>
<text x="20.1" y="62.3" transform="rotate(-90 20.1 62.3)">S1</text>
<text x="27.7" y="62.3" transform="rotate(-90 27.7 62.3)">A1</text>
<text x="129.8" y="61">15</text>
<text x="129.8" y="63.5">16</text>
<text x="129.8" y="66">17</text>
<text x="129.8" y="68.6">18</text>
<text x="129.8" y="71.1">19</text>
<text x="129.8" y="73.7">20</text>
<text x="129.8" y="76.2">21</text>
<text x="129.8" y="78.7">22</text>
<text x="129.8" y="81.3">23</text>
<text x="129.8" y="83.8">24</text>
<text x="129.8" y="86.4">25</text>
<text x="129.8" y="88.9">26</text>
<text x="154.4" y="85.6">1</text>
<text x="154.4" y="88.1">1</text>
<text x="129.8" y="91.4">27</text>
<text x="129.8" y="94">28</text>
<text x="154.4" y="93.2">1</text>
<text x="154.4" y="90.7">1</text>
<text x="159.5" y="93.2">2</text>
<text x="159.5" y="90.7">2 JP4</text>
<text x="107" y="99.1">31</text>
<text x="129.8" y="96.5">29</text>
<text x="129.8" y="99.1">30</text>
<text x="35.3" y="106.2" transform="rotate(-90 35.3 106.2)">3</text>
<text x="28.7" y="109.2">1</text>
<text x="35.3" y="113.8" transform="rotate(-90 35.3 113.8)">2</text>
<text x="219.9" y="119.4">1</text>
<text x="113.2" y="121.9">1</text>
<text x="113.2" y="124.5">2</text>
<text x="158.4" y="121.9">11</text>
<text x="158.9" y="124.5">9</text>
<text x="167.3" y="124.5">10</text>
<text x="167.3" y="121.9">12</text>
<text x="219.9" y="121.9">2</text>
<text x="219.9" y="124.5">3</text>
<text x="113.2" y="127">3</text>
<text x="113.2" y="129.5">4</text>
<text x="158.9" y="129.5">5</text>
<text x="158.9" y="127">7</text>
<text x="167.8" y="129.5">6</text>
<text x="167.8" y="127">8</text>
<text x="219.9" y="127">4</text>
<text x="219.9" y="129.5">5</text>
<text x="113.2" y="132.1">5</text>
<text x="158.9" y="134.6">1</text>
<text x="158.9" y="132.1">3</text>
<text x="167.8" y="134.6">2</text>
<text x="167.8" y="132.1">4</text>
<text x="219.9" y="132.1">6</text>
<text x="219.9" y="134.6">7</text>
<text x="219.9" y="137.2">8</text>
<text x="219.4" y="139.7">10</text>
<text x="219.9" y="142.2">9</text>
<text x="258.7" y="142.2">11</text>
</g>
<g font-size="1.8" fill="#0f0f0f">
<text x="45.7" y="25.3">VBUS_unf</text>
<text x="137.2" y="27.8">AD1</text>
<text x="137.2" y="25.3">AD0</text>
<text x="137.2" y="30.4">AD2</text>
<text x="137.2" y="32.9">AD3</text>
<text x="137.2" y="35.5">AD4</text>
<text x="196.1" y="30.4">AD15</text>
<text x="196.1" y="32.9">AD14</text>
<text x="196.1" y="35.5">AD13</text>
<text x="261.6" y="30.4">AD0</text>
<text x="261.6" y="32.9">AD1</text>
<text x="261.6" y="35.5">AD2</text>
<text x="48.3" y="40.5">USB_D-</text>
<text x="90.9" y="40.5">~{RP_RESET}</text>
<text x="137.2" y="38">AD5</text>
<text x="137.2" y="40.5">AD6</text>
<text x="196.1" y="40.5">AD12</text>
<text x="261.6" y="40.5">AD3</text>
<text x="48.3" y="45.6">USB_D+</text>
<text x="95" y="45.6">USB_D-</text>
<text x="137.2" y="43.1">AD7</text>
<text x="137.2" y="45.6">AD8</text>
<text x="192.7" y="45.6">N64_VCC</text>
<text x="193.6" y="43.1">~{WRITE}</text>
<text x="261.6" y="43.1">ALEL</text>
<text x="261.6" y="45.6">N64_VCC</text>
<text x="92.2" y="53.2">RP_SWDIO</text>
<text x="94.6" y="48.2">USB_D+</text>
<text x="137.2" y="50.7">AD10</text>
<text x="137.2" y="53.2">AD11</text>
<text x="137.2" y="48.2">AD9</text>
<text x="194.3" y="48.2">~{READ}</text>
<text x="196.1" y="50.7">AD11</text>
<text x="196.1" y="53.2">AD10</text>
<text x="261.6" y="48.2">ALEH</text>
<text x="261.6" y="50.7">AD4</text>
<text x="261.6" y="53.2">AD5</text>
<text x="90.4" y="55.8">RP_SWDCLK</text>
<text x="137.2" y="55.8">AD12</text>
<text x="137.2" y="58.3">AD13</text>
<text x="137.2" y="65.9">ALEL</text>
<text x="137.2" y="63.4">AD15</text>
<text x="137.2" y="60.9">AD14</text>
<text x="192.7" y="65.9">N64_VCC</text>
<text x="197.1" y="63.4">AD8</text>
<text x="197.1" y="60.9">AD9</text>
<text x="261.6" y="63.4">AD7</text>
<text x="261.6" y="60.9">AD6</text>
<text x="261.6" y="65.9">N64_VCC</text>
<text x="137.2" y="68.5">ALEH</text>
<text x="137.2" y="71">~{WRITE}</text>
<text x="189.3" y="68.5">N64_CIC_DIO</text>
<text x="190.1" y="71">N64_SI_CLK</text>
<text x="261.6" y="71">N64_INT</text>
<text x="261.6" y="68.5">N64_CIC_DCLK</text>
<text x="137.2" y="73.6">~{READ}</text>
<text x="137.2" y="76.1">N64_CIC_DCLK</text>
<text x="184.5" y="73.6">N64_COLD_RESET</text>
<text x="190.6" y="76.1">N64_S_DAT</text>
<text x="261.6" y="73.6">N64_NMI</text>
<text x="137.2" y="81.2">N64_COLD_RESET</text>
<text x="137.2" y="83.7">PMOD_5_SIO2</text>
<text x="137.2" y="78.6">N64_CIC_DIO</text>
<text x="167.6" y="83.7">N64_S_DAT</text>
<text x="137.2" y="86.3">PMOD_6_SIO3</text>
<text x="137.2" y="88.8">PMOD_1_SS</text>
<text x="167.6" y="86.3">N64_SI_CLK</text>
<text x="167.6" y="88.8">N64_INT</text>
<text x="137.2" y="93.9">PMOD_2_SIO0</text>
<text x="137.2" y="91.3">PMOD_4_SCLK</text>
<text x="167.6" y="91.3">N64_NMI</text>
<text x="35.6" y="99">N64_VCC</text>
<text x="137.2" y="99">PMOD_7_CS0</text>
<text x="137.2" y="96.4">PMOD_3_SIO1</text>
<text x="201.1" y="119.3">PMOD_5_SIO2</text>
<text x="120.6" y="124.4">~{RP_RESET}</text>
<text x="140.1" y="124.4">PMOD_2_SIO0</text>
<text x="141.8" y="121.8">PMOD_1_SS</text>
<text x="175.3" y="121.8">PMOD_5_SIO2</text>
<text x="175.3" y="124.4">PMOD_6_SIO3</text>
<text x="201.1" y="121.8">PMOD_6_SIO3</text>
<text x="202.7" y="124.4">PMOD_1_SS</text>
<text x="120.6" y="126.9">RP_SWDCLK</text>
<text x="120.6" y="129.4">RP_SWDIO</text>
<text x="139.3" y="129.4">PMOD_4_SCLK</text>
<text x="140.1" y="126.9">PMOD_3_SIO1</text>
<text x="175.3" y="126.9">PMOD_7_CS0</text>
<text x="175.3" y="129.4">PMOD_8_CS1</text>
<text x="200.3" y="129.4">PMOD_4_SCLK</text>
<text x="201.1" y="137.1">PMOD_3_SIO1</text>
<text x="201.1" y="134.5">PMOD_2_SIO0</text>
<text x="201.7" y="139.6">PMOD_7_CS0</text>
</g>
<g font-size="1.4" fill="#006464">
<text x="49.6" y="33.8">5k1</text>
<text x="49.6" y="31.2">5k1</text>
<text x="20.8" y="69.8" transform="rotate(-90 20.8 69.8)">1M</text>
</g>
</svg>
